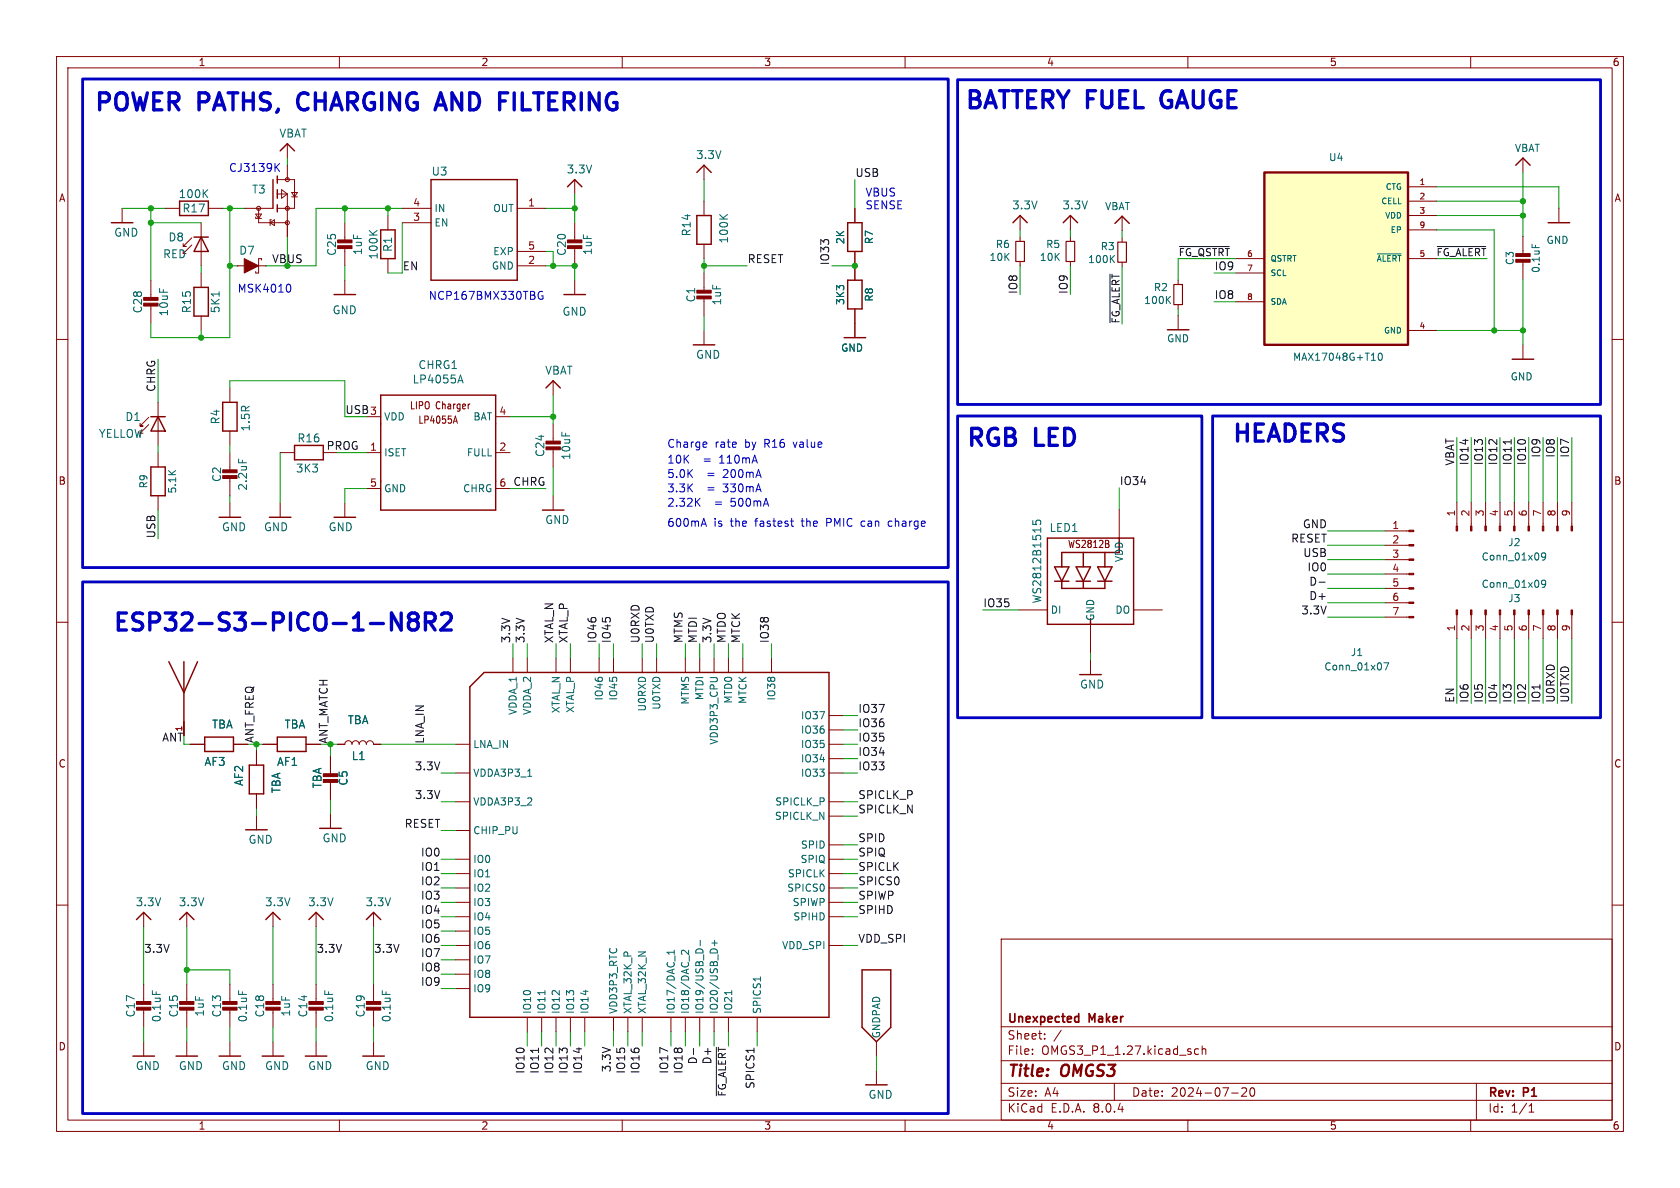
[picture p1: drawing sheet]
<svg xmlns="http://www.w3.org/2000/svg" width="297mm" height="210mm" viewBox="0 0 297 210" stroke-linecap="round" stroke-linejoin="round" font-family="sans-serif">
<g fill="none" stroke="#840000" stroke-width=".18">
<path d="M10 10h277v190h-277zM12 12h273v186h-273zM60 10v2M110 10v2M160 10v2M210 10v2M260 10v2M101.6 39.4v3.3M10 60h2M101.6 43.7v3.3M285 60h2M269.2 61v2.5"/>
<path d="M196 96.2v.5M197.9 90v5.1M10 110h2M180.1 107.8h5.1M192.8 110.4v5M192.8 116.7v2.6M200.4 107.8h5.1M285 110h2M10 160h2M285 160h2M33 161.3v2.5M177 166h108v32h-108z"/>
<path d="M60 198v2M110 198v2M160 198v2M177 194.5h108M177 191.5h108M177 187.5h108M177 181.5h108M182.5 186.3v.1M182.5 185.5v.1M184.7 183.6v.1M184.7 182.8v.1M187.6 182.1l-1.3 2"/>
<path d="M197 191.5v3M210 198v2M211.9 185.5l-.4-.1-.3 .3v.4l.1 .2h.6M212.5 185.5l.2-.1 .4 .1 .1 .9M212.5 184.9v1.5M217.7 193.2h1.2M219.5 192.4l.6-.1 .2 .1 .1 .3-.9 1.1h.9M221.2 192.4l.1-.1a.81 .81 0 0 1 .6 .6 .81 .81 0 0 1-.3 .8l-.1 .1a.81 .81 0 0 1-.6-.6 .81 .81 0 0 1 .3-.8zM260 198v2M261 191.5v6.5M270.3 196.6h.9M270.3 195.5l.4-.4v1.5"/>
</g>
<path d="M190.3 179.7l.4 .1M190.7 179.2v1.5M190.7 180.6l-.4 .1" fill="none" stroke="#840000" stroke-width=".3"/>
<g fill="none" stroke="#840000" stroke-width=".25">
<path d="M267.3 63.5h3.8M185.2 95.1h15.2v15.3h-15.2zM191.5 97.7v2.5M195.3 97.7v2.5M197.9 95.1v2.6h-10.2v2.5M186.4 102.7h2.6M186.4 100.2h2.6l-1.3 2.5zM187.7 102.7v1.3h7.6v-1.3M190.2 102.7h2.6M190.2 100.2h2.6l-1.3 2.5zM190.9 119.3h3.8M191.5 102.7v1.3"/>
<path d="M194.1 102.7h2.5M194.1 100.2h2.5l-1.3 2.5zM31.7 162.6l1.3-1.3 1.3 1.3"/>
</g>
<path d="M182.6 92v.7l.7 .1-.2-.2 .1-.5 .2-.1h.5l.1 .2-.1 .6" fill="none" stroke="#006464" stroke-width=".18"/>
<g fill="#840000" stroke="#840000" stroke-width=".18">
<path d="M100.3 43.4h2.6v.5h-2.6z"/>
<path d="M100.3 42.4h2.6v.5h-2.6z"/>
</g>
<path d="M223.5 30.5h25.4v30.5h-25.4z" fill="#ffffc2"/>
<path d="M223.5 30.5h25.4v30.5h-25.4z" fill="none" stroke="#840000" stroke-width=".41"/>
<g fill="none" stroke="#840000" stroke-width=".18">
<path d="M21.6 36.8v2.6M29.2 36.8h2.5M35.6 39.4v7.6M36.8 36.8h2.6M43.2 36.8h5.1M45.2 38.4v.2h1M45.2 37.8h1l-.5 .8zM45.7 36.8v2.6h5.1M47.8 39.4l.7-.5v1zM48 38.9h-.2v1M49 31.8h3.1v5h-3.1M49 34.3h1.8"/>
<path d="M49.8 33.5l1 .8-1 .8zM50.8 25.4v2.5M50.8 29.2v2.6M50.8 34.3v7.6M51.6 34h1l-.5 .8zM51.6 34.8h1M61 39.4v3.3M68.6 38.1v2.5M71.1 36.8h5.1M71.1 39.4h5.1M91.4 36.8h5.1M101.6 31.8v2.5"/>
<path d="M124.5 29.2v2.6M124.5 35.6v2.5M151.1 36.8v2.6M180.3 38.1v2.5M189.2 38.1v2.5M198.4 38.2v2.6M248.9 33h5.1M248.9 35.6h5.1M248.9 38.1h5.1M269.2 27.9v2.6M275.6 36.8v2.6M26.7 49.5v3.3"/>
<path d="M26.7 53.8v3.4M33.9 43.3l-1.5 1.5h.5M33.9 42l-1.5 1.6h.5h-.5v-.5M35.6 48.3v2.5M35.6 55.9v2.5M41.9 47h.1M41.9 47h1.3M45.7 47h1.3M46.2 46v-.3h-.5v2.6h-.5v-.3M47 47h.1M61 43.7v3.3M61 49.5v2.6"/>
<path d="M68.6 45.7v2.6M91.4 47h5.1M91.4 44.5h5.1M101.6 49.5v2.6M124.5 43.2v2.5M124.5 48.3v3.3M124.5 52.6v3.3M124.5 58.4v2.6M151.1 44.5v5M151.1 54.6v5.1M180.3 41.9v.8M180.3 46.2v.8"/>
<path d="M189.2 41.9v.8M189.2 46.2v.8M198.4 42v.8M208.3 49.5v.8M208.3 53.8v.8M208.3 55.8v2.5M218.4 45.7h5.1M218.4 48.3h5.1M218.4 53.3h5.1M248.9 58.4h5.1M248.9 45.7h5.1M248.9 40.6h5.1"/>
<path d="M269.2 41.8v3.3M269.2 46.1v3.3M26.3 75.1l-1.5 1.5h.5M26.3 73.8l-1.5 1.5h.5h-.5v-.5M27.9 71.1v7.6M40.6 68.6v2.5M40.6 76.2v2.5M64.8 73.7h2.5M80.2 74.5h.6M80.5 73.5l.4 1.3M87.6 73.7h2.6M97.8 67.3v2.6"/>
<path d="M97.8 74.9v3.3M97.8 79.2v3.4M27.9 80v2.6M27.9 87.6v2.6M40.6 80v3.3M40.6 84.3v3.3M40.6 88.9v2.5M49.5 88.9v2.5M49.5 80h2.6M61 88.9v2.5M64.8 80h2.5M64.8 86.4h2.5"/>
<path d="M87.6 80h2.6M87.6 86.4h2.6M97.8 87.6v2.6M244.9 98.9h4.2M244.9 96.4h4.2M244.9 93.9h4.2M257.6 88.8v4.2M260.1 88.8v4.2M262.6 88.8v4.2M265.2 88.8v4.2M267.7 88.8v4.2M270.3 88.8v4.2"/>
<path d="M272.8 88.8v4.2M275.3 88.8v4.2M277.9 88.8v4.2M90.7 116.3v2.6M93.2 116.3v2.6M98.3 116.3v2.6M100.8 116.3v2.6M105.9 116.3v2.6M108.5 116.3v2.6M113.5 116.3v2.6M116.1 116.3v2.6M121.2 116.3v2.6"/>
<path d="M123.7 116.3v2.6M126.2 116.3v2.6M128.8 116.3v2.6M131.3 116.3v2.6M136.4 116.3v2.6M244.9 109.1h4.2M244.9 106.6h4.2M244.9 104h4.2M244.9 101.5h4.2M257.6 108.7v4.2M260.1 108.7v4.2M262.6 108.7v4.2"/>
<path d="M265.2 108.7v4.2M267.7 108.7v4.2M270.3 108.7v4.2M272.8 108.7v4.2M275.3 108.7v4.2M277.9 108.7v4.2M32.5 127.5v2.5M33.7 131.6h2.5M41.3 131.6h2.5M45.3 132.7v2.6M46.5 131.6h2.5M54.1 131.6h2.5"/>
<path d="M58.4 133.7v3.3M58.4 138v3.4M59.7 131.6h1.3a.64 .64 0 0 1 .6-.7 .64 .64 0 0 1 .6 .7 .64 .64 0 0 1 .7-.7 .64 .64 0 0 1 .6 .7 .64 .64 0 0 1 .6-.7 .64 .64 0 0 1 .7 .7 .64 .64 0 0 1 .6-.7 .64 .64 0 0 1 .6 .7h1.3M80.5 131.6h2.6M80.5 136.7h2.6M146.6 131.6h2.5M146.6 136.7h2.5M146.6 134.1h2.5M146.6 129h2.5M146.6 126.5h2.5M45.3 140.3v2.6M45.3 144.1v2.6"/>
<path d="M58.4 143.9v2.5M80.5 141.7h2.6M80.5 159.5h2.6M80.5 157h2.6M80.5 154.4h2.6M80.5 151.9h2.6M80.5 146.8h2.6M146.6 141.7h2.5M146.6 159.5h2.5M146.6 157h2.5M146.6 154.4h2.5M146.6 151.9h2.5"/>
<path d="M146.6 149.4h2.5M146.6 144.3h2.5M25.4 161.3v2.5M25.4 174v3.3M25.4 178.3v3.3M33 174v3.3M33 178.3v3.3M40.6 174v3.3M40.6 178.3v3.3M48.3 161.3v2.5M48.3 174v3.3M48.3 178.3v3.3"/>
<path d="M55.9 161.3v2.5M55.9 174v3.3M55.9 178.3v3.3M66 161.3v2.5M66 174v3.3M66 178.3v3.3M80.5 164.6h2.6M80.5 167.1h2.6M80.5 169.7h2.6M80.5 172.2h2.6M80.5 174.8h2.6M80.5 162.1h2.6"/>
<path d="M93.2 179.8v2.6M95.8 179.8v2.6M98.3 179.8v2.6M100.8 179.8v2.6M103.4 179.8v2.6M108.5 179.8v2.6M111 179.8v2.6M113.5 179.8v2.6M118.6 179.8v2.6M121.2 179.8v2.6M123.7 179.8v2.6M126.2 179.8v2.6"/>
<path d="M128.8 179.8v2.6M133.9 179.8v2.6M146.6 167.1h2.5M146.6 162.1h2.5M25.4 184.2v2.5M33 184.2v2.5M40.6 184.2v2.5M48.3 184.2v2.5M55.9 184.2v2.5M66 184.2v2.5M154.9 184.2v2.5M154.9 189.2v2.6"/>
<circle cx="45.7" cy="36.8" r=".36"/>
<circle cx="50.8" cy="36.8" r=".36"/>
<circle cx="50.8" cy="31.8" r=".36"/>
<circle cx="50.8" cy="39.4" r=".36"/>
</g>
<g fill="none" stroke="#006464" stroke-width=".18">
<path d="M38.7 51.6v.8M197 45.2l-.7 .7M206.4 52.9l.5 .8M206.9 52.4l-.7 .7M243.5 44.9h4.2M270.9 43.2v.6M81.1 67.3h.6M81.4 66.3l.5 1.4M243.8 62.5l.1-.1a.68 .68 0 0 1 .5 .7 .68 .68 0 0 1-.5 .6l-.1-.1-.2-.4zM42.2 81.1v.7M273.3 98.3l-.3 .2h-.4l-.1-.2 .1-.5 .4-.1 .2 .2a.84 .84 0 0 1-.3 1.1h-.3M244.7 117.2h.8l-.5 1.2"/>
<path d="M273.3 103.1l-.3 .2h-.4l-.1-.2 .1-.5h.4l.2 .1a.84 .84 0 0 1-.3 1.1h-.3M93.3 137.2h.7M26.9 175.1v.7M42.2 175.1v.7M57.4 175.1v.7M67.6 175.1v.7M96.3 175.1v.7M119.2 168v.7M119.2 168.3h-1.3l.4 .4M119.3 168.9v1M121.7 168v.8l-.9-.8-.3 .2 .1 .5M123.1 168l.5-.3 .6 .3"/>
<path d="M123.8 166.2v1M125.8 166.7h1M126.3 166.2v1M129.4 175.1v.7M134.4 172.7v.7"/>
</g>
<g fill="none" stroke="#840000" stroke-width=".25">
<path d="M19.7 39.4h3.8M31.7 35.6h5.1v2.5h-5.1zM48.3 31.8v5M49 31.1v1.3M49 33.5v1.6M49 36.2v1.3M49.5 26.7l1.3-1.3 1.3 1.3M76.2 31.8h15.2v17.7h-15.2zM100.3 33l1.3-1.2 1.3 1.2M123.2 38.1h2.5v5.1h-2.5zM123.2 30.5l1.3-1.3 1.2 1.3M149.9 39.4h2.5v5.1h-2.5z"/>
<path d="M179.1 39.4l1.2-1.3 1.3 1.3M188 39.4l1.2-1.3 1.3 1.3M197.1 39.5l1.3-1.3 1.2 1.3M268 29.2l1.2-1.3 1.3 1.3M273.7 39.4h3.8M34.3 50.8h2.5v5.1h-2.5zM34.3 41.9h2.5M35.6 41.9l1.2 2.6h-2.5zM59.1 52.1h3.8M67.3 40.6h2.5v5.1h-2.5zM99.7 52.1h3.8M149.2 59.7h3.8"/>
<path d="M149.9 49.5h2.5v5.1h-2.5zM206.4 58.3h3.8M26.7 73.7h2.5M27.9 73.7l1.3 2.5h-2.5zM39.4 71.1h2.5v5.1h-2.5zM52.1 78.7h5v2.6h-5zM67.3 69.9h20.3v20.3h-20.3zM96.5 68.6l1.3-1.3 1.3 1.3M122.6 61h3.8M26.7 82.6h2.5v5h-2.5zM38.7 91.4h3.8M47.6 91.4h3.8"/>
<path d="M59.1 91.4h3.8M95.9 90.2h3.8M29.8 117l2.7 5.4 2.4-5.4M32.5 117v13M36.2 130.3h5.1v2.5h-5.1zM44.1 135.3h2.5v5h-2.5zM49 130.3h5.1v2.5h-5.1zM83.1 121.4l2.5-2.5h61v60.9h-63.5zM43.4 146.7h3.8M56.5 146.4h3.8M24.1 162.6l1.3-1.3 1.3 1.3M47 162.6l1.3-1.3 1.2 1.3"/>
<path d="M54.6 162.6l1.3-1.3 1.2 1.3M64.8 162.6l1.2-1.3 1.3 1.3M152.4 171.5h5.1v10.1l-2.6 2.6-2.5-2.6zM23.5 186.7h3.8M31.1 186.7h3.8M38.7 186.7h3.8M46.4 186.7h3.8M54 186.7h3.8M64.1 186.7h3.8M153 191.8h3.8"/>
</g>
<path d="M179.6 42.7h1.5v3.5h-1.5zM188.5 42.7h1.5v3.5h-1.5zM197.6 42.8h1.5v3.6h-1.5zM207.5 50.3h1.5v3.5h-1.5z" fill="none" stroke="#840000" stroke-width=".2"/>
<g fill="#840000" stroke="#840000" stroke-width=".18">
<path d="M59.7 43.4h2.5v.5h-2.5z"/>
<path d="M59.7 42.4h2.5v.5h-2.5z"/>
<path d="M268 45.8h2.5v.6h-2.5z"/>
<path d="M268 44.8h2.5v.5h-2.5z"/>
<path d="M249.1 109h.8v.2h-.8z"/>
<path d="M249.1 106.4h.8v.3h-.8z"/>
<path d="M249.1 103.9h.8v.2h-.8z"/>
<path d="M249.1 101.3h.8v.3h-.8z"/>
<path d="M249.1 98.8h.8v.3h-.8z"/>
<path d="M249.1 96.3h.8v.2h-.8z"/>
<path d="M249.1 93.7h.8v.3h-.8z"/>
<path d="M277.7 93h.3v.9h-.3z"/>
<path d="M275.2 93h.3v.9h-.3z"/>
<path d="M272.7 93h.2v.9h-.2z"/>
<path d="M270.1 93h.3v.9h-.3z"/>
<path d="M267.6 93h.2v.9h-.2z"/>
<path d="M265 93h.3v.9h-.3z"/>
<path d="M262.5 93h.3v.9h-.3z"/>
<path d="M260 93h.2v.9h-.2z"/>
<path d="M257.4 93h.3v.9h-.3z"/>
<path d="M277.7 107.8h.3v.9h-.3z"/>
<path d="M275.2 107.8h.3v.9h-.3z"/>
<path d="M272.7 107.8h.2v.9h-.2z"/>
<path d="M270.1 107.8h.3v.9h-.3z"/>
<path d="M267.6 107.8h.2v.9h-.2z"/>
<path d="M265 107.8h.3v.9h-.3z"/>
<path d="M262.5 107.8h.3v.9h-.3z"/>
<path d="M260 107.8h.2v.9h-.2z"/>
<path d="M257.4 107.8h.3v.9h-.3z"/>
<path d="M57.1 136.8h2.6v.5h-2.6z"/>
<path d="M57.1 137.8h2.6v.5h-2.6z"/>
<path d="M54.6 178.1h2.5v.5h-2.5z"/>
<path d="M54.6 177h2.5v.5h-2.5z"/>
<path d="M47 178.1h2.5v.5h-2.5z"/>
<path d="M47 177h2.5v.5h-2.5z"/>
<path d="M64.8 178.1h2.5v.5h-2.5z"/>
<path d="M64.8 177h2.5v.5h-2.5z"/>
<path d="M39.4 84.1h2.5v.5h-2.5z"/>
<path d="M39.4 83.1h2.5v.5h-2.5z"/>
<path d="M25.4 53.6h2.5v.5h-2.5z"/>
<path d="M25.4 52.6h2.5v.5h-2.5z"/>
<path d="M31.7 178.1h2.6v.5h-2.6z"/>
<path d="M31.7 177h2.6v.5h-2.6z"/>
<path d="M43.2 45.7l2.5 1.3-2.5 1.3z"/>
<path d="M24.1 178.1h2.6v.5h-2.6z"/>
<path d="M24.1 177h2.6v.5h-2.6z"/>
<path d="M39.4 178.1h2.5v.5h-2.5z"/>
<path d="M39.4 177h2.5v.5h-2.5z"/>
<path d="M96.5 79h2.6v.5h-2.6z"/>
<path d="M96.5 78h2.6v.5h-2.6z"/>
<path d="M123.2 52.3h2.5v.5h-2.5z"/>
<path d="M123.2 51.3h2.5v.5h-2.5z"/>
</g>
<path d="M196.2 48.5v8.5M208.5 43.6h8.8M254.1 43.6h8.6M267.2 77.7v.8M233.2 102.9h1.1M95.2 185.3v.8M122.6 185.3v1.1M126.6 185.1v8.6M133.3 185.3v.8" fill="none" stroke="#0f0f0f" stroke-width=".18"/>
<path d="M52.9 16.8a2.08 2.08 0 0 0 0 2.2M77.2 18.6h1.4M77.9 16.4l1 3M205.5 16.5a2.08 2.08 0 0 0 0 2.1M70.9 108.4v3l-1.7-3v3M72.8 109.7a.65 .65 0 0 1-.6-.7 .65 .65 0 0 1 .6-.6h.5a.65 .65 0 0 1 .6 .6 .65 .65 0 0 1-.6 .7M72.8 109.7l-.5 .2-.1 .3v.6l.1 .3 .5 .3h.5l.3-.2 .3-.4v-.6l-.1-.3-.5-.2M72.8 109.7h.5M75.2 109.9h1.1a.81 .81 0 0 0 .6-.7 .81 .81 0 0 0-.6-.8h-1.1v3M75.9 109.9l1 1.5M78.1 108.7l.4-.3h.7a.81 .81 0 0 1 .4 1.3l-1.7 1.7h1.9" fill="none" stroke="#0000c2" stroke-width=".6"/>
<g fill="none" stroke="#0000c2" stroke-width=".18">
<path d="M48.8 29.5l.6 .8M49.4 28.9l-.8 .8M51.1 50.2a.88 .88 0 0 1 0 1.4M95.9 51.6a.65 .65 0 0 0-.8 .6 .65 .65 0 0 0 .8 .6l.1-.5h-.3M124.8 78.1l.2 .4-.7 .1M124.9 79l-.1 .1M123.2 88.7l.6 .8M123.8 88.1l-.8 .8M124.1 92.6h.7M124.4 91.6l.5 1.4M139.8 92.1h.5M140 93h.3"/>
<path d="M152.4 92.2l-.2 .2 .2 .6M157.6 92.1h-.3l-.3 .3 .1 .5 .5 .1"/>
</g>
<path d="M14.6 14h153v86.3h-153zM169.3 14.1h113.7v57.4h-113.7zM169.3 73.5h43.2v53.4h-43.2zM214.4 73.5h68.6v53.4h-68.6zM14.6 102.9h153v94h-153z" fill="none" stroke="#0000c2" stroke-width=".5"/>
<g fill="none" stroke="#009600" stroke-width=".18">
<path d="M21.6 36.8h7.6M26.7 36.8v12.7M26.7 39.4h8.9M39.4 36.8h3.8M40.6 36.8v22.9h-13.9v-2.5M50.8 27.9v1.3M61 36.8v2.6M68.6 36.8v1.3M71.1 36.8h-15.2v10.2h-8.9M71.1 39.4v8.9h-2.5M96.5 36.8h5.1M101.6 34.3v5.1"/>
<path d="M124.5 31.8v3.8M151.1 31.8v5M254 33h21.6v3.8M254 35.6h15.2M254 38.1h15.2M269.2 30.5v11.3M35.6 47v1.3M35.6 58.4v1.3M40.6 47h1.3M50.8 41.9v5.1M61 47v2.5M96.5 47h5.1v2.5"/>
<path d="M96.5 44.5h1.3v2.5M124.5 47h7.6M124.5 45.7v2.6M124.5 55.9v2.5M147.1 47h4M180.3 40.6v1.3M180.3 47v5.1M189.2 40.6v1.3M189.2 47v5.1M198.4 40.8v1.2M198.4 47.1v10.2M208.3 54.6v1.2"/>
<path d="M214.6 53.3h3.8M214.6 48.3h3.8M218.4 45.7h-10.1v3.8M254 45.7h8.9M254 40.6h10.2v17.8M254 58.4h15.2M269.2 49.4v11.6M27.9 63.5v7.6M27.9 78.7v1.3M40.6 68.6v-1.3h20.4v6.4h3.8M40.6 78.7v1.3M90.2 73.7h7.6"/>
<path d="M97.8 69.9v5M257.6 77.3v11.5M260.1 77.3v11.5M262.6 77.3v11.5M265.2 77.3v11.5M267.7 77.3v11.5M270.3 77.3v11.5M272.8 77.3v11.5M275.3 77.3v11.5M277.9 77.3v11.5M27.9 90.2v5.1M40.6 87.6v1.3"/>
<path d="M49.5 80v8.9M59.7 80h5.1M64.8 86.4h-3.8v2.5M90.2 86.4h6.3M97.8 82.6v5M197.9 86.2v3.8M234.7 96.4h10.2M234.7 98.9h10.2M234.7 93.9h10.2M90.7 113.8v2.5M93.2 113.8v2.5M98.3 113.8v2.5"/>
<path d="M100.8 113.8v2.5M105.9 113.8v2.5M108.5 113.8v2.5M113.5 113.8v2.5M116.1 113.8v2.5M121.2 113.8v2.5M123.7 113.8v2.5M126.2 113.8v2.5M128.8 113.8v2.5M131.3 113.8v2.5M136.4 113.8v2.5M173.7 107.8h6.4"/>
<path d="M192.8 115.4v1.3M234.7 104h10.2M234.7 101.5h10.2M234.7 106.6h10.2M234.7 109.1h10.2M257.6 112.9v11.4M260.1 112.9v11.4M262.6 112.9v11.4M265.2 112.9v11.4M267.7 112.9v11.4M270.3 112.9v11.4M272.8 112.9v11.4"/>
<path d="M275.3 112.9v11.4M277.9 112.9v11.4M32.5 131.6h1.2M46.5 131.6h-1.2v1.1M59.7 131.6h-1.3v2.1M67.3 131.6h13.2M78 136.7h2.5M149.1 129h2.5M149.1 134.1h2.5M149.1 126.5h2.5M149.1 136.7h2.5M149.1 131.6h2.5"/>
<path d="M45.3 142.9v1.2M58.4 141.4v2.5M78 141.7h2.5M78 157h2.5M78 154.4h2.5M78 151.9h2.5M78 159.5h2.5M78 146.8h2.5M149.1 144.3h2.5M149.1 141.7h2.5M149.1 149.4h2.5M149.1 157h2.5"/>
<path d="M149.1 154.4h2.5M149.1 151.9h2.5M149.1 159.5h2.5M25.4 163.8v10.2M33 163.8v10.2M33 171.5h7.6v2.5M48.3 163.8v10.2M55.9 163.8v10.2M66 163.8v10.2M78 162.1h2.5M78 167.1h2.5M78 169.7h2.5"/>
<path d="M78 172.2h2.5M78 174.8h2.5M78 164.6h2.5M149.1 162.1h2.5M149.1 167.1h2.5M25.4 181.6v2.6M33 181.6v2.6M40.6 181.6v2.6M48.3 181.6v2.6M55.9 181.6v2.6M66 181.6v2.6M93.2 182.4v2.5"/>
<path d="M95.8 182.4v2.5M98.3 182.4v2.5M100.8 182.4v2.5M103.4 182.4v2.5M108.5 182.4v2.5M111 182.4v2.5M113.5 182.4v2.5M118.6 182.4v2.5M121.2 182.4v2.5M123.7 182.4v2.5M126.2 182.4v2.5M133.9 182.4v2.5"/>
<path d="M154.9 186.7v2.5"/>
</g>
<g fill="#009600" stroke="#009600" stroke-width=".18">
<circle cx="101.6" cy="47" r=".46"/>
<circle cx="101.6" cy="36.8" r=".46"/>
<circle cx="50.8" cy="47" r=".46"/>
<circle cx="61" cy="36.8" r=".46"/>
<circle cx="68.6" cy="36.8" r=".46"/>
<circle cx="35.6" cy="59.7" r=".46"/>
<circle cx="97.8" cy="47" r=".46"/>
<circle cx="40.6" cy="36.8" r=".46"/>
<circle cx="26.7" cy="39.4" r=".46"/>
<circle cx="26.7" cy="36.8" r=".46"/>
<circle cx="40.6" cy="47" r=".46"/>
<circle cx="97.8" cy="73.7" r=".46"/>
<circle cx="124.5" cy="47" r=".46"/>
<circle cx="151.1" cy="47" r=".46"/>
<circle cx="269.2" cy="35.6" r=".46"/>
<circle cx="269.2" cy="58.4" r=".46"/>
<circle cx="264.2" cy="58.4" r=".46"/>
<circle cx="269.2" cy="38.1" r=".46"/>
<circle cx="33" cy="171.5" r=".46"/>
</g>
<g font-size="4.2" fill="#0000c2">
<text x="16.5" y="19.8">POWER</text>
<text x="35.3" y="19.8">PATHS,</text>
<text x="54.1" y="19.8">CHARGING</text>
<text x="79.8" y="19.8">AND</text>
<text x="92" y="19.8">FILTERING</text>
<text x="170.4" y="19.4">BATTERY FUEL</text>
<text x="206.7" y="19.4">GAUGE</text>
<text x="170.7" y="79.1">RGB</text>
<text x="183.2" y="79.1">LED</text>
<text x="217.7" y="78.4">HEADERS</text>
<text x="19.8" y="111.8">ESP32-S3-PICO-1-N8R2</text>
</g>
<g font-size="2.8" fill="#840000">
<text x="178" y="190.9">Title:</text>
<text x="187.7" y="190.9">OMGS3</text>
</g>
<g font-size="2.1" fill="#840000">
<text x="178" y="184">Sheet:</text>
<text x="178" y="181.2">Unexpected</text>
<text x="192.6" y="181.2">Maker</text>
<text x="178" y="186.7">File:</text>
<text x="184.1" y="186.7">OMGS3_P1_1.27.kicad_sch</text>
<text x="178" y="196.9">KiCad</text>
<text x="178" y="194.1">Size:</text>
<text x="184.7" y="194.1">A4</text>
<text x="185.7" y="196.9">E.D.A.</text>
<text x="193.3" y="196.9">8.0.4</text>
<text x="200" y="194.1">Date:</text>
<text x="207" y="194.1">2024-07-20</text>
<text x="263" y="194.3">Rev:</text>
<text x="263" y="196.9">Id:</text>
<text x="267.1" y="196.9">1/1</text>
<text x="269.4" y="194.3">P1</text>
</g>
<g font-size="1.9" fill="#006464">
<text x="49.3" y="24.5">VBAT</text>
<text x="123" y="28.3">3.3V</text>
<text x="31.5" y="35.2">100K</text>
<text x="44.5" y="34.4">T3</text>
<text x="76.2" y="31.2">U3</text>
<text x="100.1" y="30.9">3.3V</text>
<text x="32.2" y="37.8">R17</text>
<text x="122.3" y="41.9" transform="rotate(-90 122.3 41.9)">R14</text>
<text x="178.8" y="37.2">3.3V</text>
<text x="187.7" y="37.2">3.3V</text>
<text x="20.1" y="42">GND</text>
<text x="28.7" y="45.8">RED</text>
<text x="29.7" y="42.9">D8</text>
<text x="42.2" y="45.2">D7</text>
<text x="59.6" y="45.3" transform="rotate(-90 59.6 45.3)">C25</text>
<text x="64.2" y="45.2" transform="rotate(-90 64.2 45.2)">1uF</text>
<text x="67" y="46" transform="rotate(-90 67 46)">100K</text>
<text x="69.5" y="44.6" transform="rotate(-90 69.5 44.6)">R1</text>
<text x="100.2" y="45.3" transform="rotate(-90 100.2 45.3)">C20</text>
<text x="104.8" y="45.2" transform="rotate(-90 104.8 45.2)">1uF</text>
<text x="128.9" y="43.1" transform="rotate(-90 128.9 43.1)">100K</text>
<text x="123.1" y="53.5" transform="rotate(-90 123.1 53.5)">C1</text>
<text x="25.3" y="55.5" transform="rotate(-90 25.3 55.5)">C28</text>
<text x="29.9" y="56" transform="rotate(-90 29.9 56)">10uF</text>
<text x="33.9" y="55.5" transform="rotate(-90 33.9 55.5)">R15</text>
<text x="39" y="55.5" transform="rotate(-90 39 55.5)">5K1</text>
<text x="58.7" y="55.8">GND</text>
<text x="99.3" y="56">GND</text>
<text x="127.7" y="54.1" transform="rotate(-90 127.7 54.1)">1uF</text>
<text x="73.9" y="65.4">CHRG1</text>
<text x="123" y="63.6">GND</text>
<text x="72.8" y="68">LP4055A</text>
<text x="96.3" y="66.4">VBAT</text>
<text x="17.4" y="77.6">YELLOW</text>
<text x="22.1" y="74.6">D1</text>
<text x="39" y="75.1" transform="rotate(-90 39 75.1)">R4</text>
<text x="44.4" y="76.4" transform="rotate(-90 44.4 76.4)">1.5R</text>
<text x="52.2" y="83.7">3K3</text>
<text x="52.5" y="78.4">R16</text>
<text x="96.4" y="80.9" transform="rotate(-90 96.4 80.9)">C24</text>
<text x="101" y="81.4" transform="rotate(-90 101 81.4)">10uF</text>
<text x="39.3" y="85.3" transform="rotate(-90 39.3 85.3)">C2</text>
<text x="43.9" y="86.8" transform="rotate(-90 43.9 86.8)">2.2uF</text>
<text x="39.1" y="94.1">GND</text>
<text x="46.6" y="94.1">GND</text>
<text x="58" y="94.1">GND</text>
<text x="96.3" y="92.8">GND</text>
<text x="185.5" y="94.2">LED1</text>
<text x="184.3" y="106.8" transform="rotate(-90 184.3 106.8)">WS2812B1515</text>
<text x="190.8" y="121.9">GND</text>
<text x="37.4" y="129">TBA</text>
<text x="50.2" y="129">TBA</text>
<text x="61.4" y="128.2">TBA</text>
<text x="36.1" y="135.6">AF3</text>
<text x="48.9" y="135.6">AF1</text>
<text x="62.1" y="134.6">L1</text>
<text x="43.2" y="139" transform="rotate(-90 43.2 139)">AF2</text>
<text x="49.8" y="140.3" transform="rotate(-90 49.8 140.3)">TBA</text>
<text x="57" y="139.4" transform="rotate(-90 57 139.4)">TBA</text>
<text x="61.6" y="139" transform="rotate(-90 61.6 139)">C5</text>
<text x="43.8" y="149.4">GND</text>
<text x="56.9" y="149.1">GND</text>
<text x="23.9" y="160.4">3.3V</text>
<text x="31.5" y="160.4">3.3V</text>
<text x="46.8" y="160.4">3.3V</text>
<text x="54.4" y="160.4">3.3V</text>
<text x="64.5" y="160.4">3.3V</text>
<text x="24" y="179.9" transform="rotate(-90 24 179.9)">C17</text>
<text x="31.7" y="179.9" transform="rotate(-90 31.7 179.9)">C15</text>
<text x="36.2" y="179.8" transform="rotate(-90 36.2 179.8)">1uF</text>
<text x="39.3" y="179.9" transform="rotate(-90 39.3 179.9)">C13</text>
<text x="46.9" y="179.9" transform="rotate(-90 46.9 179.9)">C18</text>
<text x="51.5" y="179.8" transform="rotate(-90 51.5 179.8)">1uF</text>
<text x="54.5" y="179.9" transform="rotate(-90 54.5 179.9)">C14</text>
<text x="64.7" y="179.9" transform="rotate(-90 64.7 179.9)">C19</text>
<text x="28.6" y="180.8" transform="rotate(-90 28.6 180.8)">0.1uF</text>
<text x="43.9" y="180.8" transform="rotate(-90 43.9 180.8)">0.1uF</text>
<text x="59.1" y="180.8" transform="rotate(-90 59.1 180.8)">0.1uF</text>
<text x="69.3" y="180.8" transform="rotate(-90 69.3 180.8)">0.1uF</text>
<text x="23.9" y="189.4">GND</text>
<text x="31.5" y="189.4">GND</text>
<text x="39.1" y="189.4">GND</text>
<text x="46.8" y="189.4">GND</text>
<text x="54.4" y="189.4">GND</text>
<text x="64.5" y="189.4">GND</text>
<text x="153.4" y="194.4">GND</text>
</g>
<g font-size="1.9" fill="#0000c2">
<text x="40.4" y="30.5">CJ3139K</text>
<text x="152.9" y="34.8">VBUS</text>
<text x="152.9" y="37.1">SENSE</text>
<text x="41.9" y="51.8">MSK4010</text>
<text x="75.7" y="53.1">NCP167BMX330TBG</text>
<text x="117.9" y="82">10K</text>
<text x="117.9" y="79.3">Charge</text>
<text x="124.4" y="82">=</text>
<text x="126.4" y="79.3">rate</text>
<text x="127.4" y="82">110mA</text>
<text x="131.7" y="79.3">by</text>
<text x="135.3" y="79.3">R16</text>
<text x="140.6" y="79.3">value</text>
<text x="117.9" y="84.6">5.0K</text>
<text x="117.9" y="87.1">3.3K</text>
<text x="117.9" y="89.7">2.32K</text>
<text x="125.1" y="84.6">=</text>
<text x="125.1" y="87.1">=</text>
<text x="126.4" y="89.7">=</text>
<text x="128.1" y="84.6">200mA</text>
<text x="128.1" y="87.1">330mA</text>
<text x="129.4" y="89.7">500mA</text>
<text x="117.9" y="93.2">600mA</text>
<text x="126.2" y="93.2">is</text>
<text x="129.2" y="93.2">the</text>
<text x="133.7" y="93.2">fastest</text>
<text x="142.1" y="93.2">the</text>
<text x="146.6" y="93.2">PMIC</text>
<text x="152.9" y="93.2">can</text>
<text x="157.9" y="93.2">charge</text>
</g>
<g font-size="1.9" fill="#0f0f0f">
<text x="151.1" y="31.4">USB</text>
<text x="48" y="46.6">VBUS</text>
<text x="71.1" y="47.9">EN</text>
<text x="132.1" y="46.6">RESET</text>
<text x="146.7" y="47" transform="rotate(-90 146.7 47)">IO33</text>
<text x="214.6" y="47.9">IO9</text>
<text x="180" y="52.1" transform="rotate(-90 180 52.1)">IO8</text>
<text x="188.8" y="52.1" transform="rotate(-90 188.8 52.1)">IO9</text>
<text x="214.6" y="53">IO8</text>
<text x="27.6" y="69.3" transform="rotate(-90 27.6 69.3)">CHRG</text>
<text x="61" y="73.3">USB 3</text>
<text x="57.7" y="79.6">PROG</text>
<text x="257.2" y="82.4" transform="rotate(-90 257.2 82.4)">VBAT</text>
<text x="259.7" y="82.3" transform="rotate(-90 259.7 82.3)">IO14</text>
<text x="262.2" y="82.3" transform="rotate(-90 262.2 82.3)">IO13</text>
<text x="264.8" y="82.3" transform="rotate(-90 264.8 82.3)">IO12</text>
<text x="267.3" y="82.3" transform="rotate(-90 267.3 82.3)">IO11</text>
<text x="269.9" y="82.3" transform="rotate(-90 269.9 82.3)">IO10</text>
<text x="272.4" y="81" transform="rotate(-90 272.4 81)">IO9</text>
<text x="274.9" y="81" transform="rotate(-90 274.9 81)">IO8</text>
<text x="277.5" y="81" transform="rotate(-90 277.5 81)">IO7</text>
<text x="90.7" y="86">CHRG</text>
<text x="197.9" y="85.8">IO34</text>
<text x="27.6" y="95.3" transform="rotate(-90 27.6 95.3)">USB</text>
<text x="230.3" y="93.5">GND</text>
<text x="228.2" y="96">RESET</text>
<text x="230.3" y="98.5">USB</text>
<text x="231.1" y="101.1">IO0</text>
<text x="173.7" y="107.4">IO35</text>
<text x="231.4" y="106.2">D+</text>
<text x="231.4" y="103.6">D-</text>
<text x="90.3" y="113.8" transform="rotate(-90 90.3 113.8)">3.3V</text>
<text x="92.8" y="113.8" transform="rotate(-90 92.8 113.8)">3.3V</text>
<text x="97.9" y="113.8" transform="rotate(-90 97.9 113.8)">XTAL_N</text>
<text x="100.5" y="113.8" transform="rotate(-90 100.5 113.8)">XTAL_P</text>
<text x="105.5" y="113.8" transform="rotate(-90 105.5 113.8)">IO46</text>
<text x="108.1" y="113.8" transform="rotate(-90 108.1 113.8)">IO45</text>
<text x="113.2" y="113.8" transform="rotate(-90 113.2 113.8)">U0RXD</text>
<text x="115.7" y="113.8" transform="rotate(-90 115.7 113.8)">U0TXD</text>
<text x="120.8" y="113.8" transform="rotate(-90 120.8 113.8)">MTMS</text>
<text x="123.3" y="113.8" transform="rotate(-90 123.3 113.8)">MTDI</text>
<text x="125.9" y="113.8" transform="rotate(-90 125.9 113.8)">3.3V</text>
<text x="128.4" y="113.8" transform="rotate(-90 128.4 113.8)">MTDO</text>
<text x="130.9" y="113.8" transform="rotate(-90 130.9 113.8)">MTCK</text>
<text x="136" y="113.8" transform="rotate(-90 136 113.8)">IO38</text>
<text x="230" y="108.7">3.3V</text>
<text x="257.2" y="124.3" transform="rotate(-90 257.2 124.3)">EN</text>
<text x="259.7" y="124.3" transform="rotate(-90 259.7 124.3)">IO6</text>
<text x="262.2" y="124.3" transform="rotate(-90 262.2 124.3)">IO5</text>
<text x="264.8" y="124.3" transform="rotate(-90 264.8 124.3)">IO4</text>
<text x="267.3" y="124.3" transform="rotate(-90 267.3 124.3)">IO3</text>
<text x="269.9" y="124.3" transform="rotate(-90 269.9 124.3)">IO2</text>
<text x="272.4" y="124.3" transform="rotate(-90 272.4 124.3)">IO1</text>
<text x="274.9" y="124.3" transform="rotate(-90 274.9 124.3)">U0RXD</text>
<text x="277.5" y="124.3" transform="rotate(-90 277.5 124.3)">U0TXD</text>
<text x="75.1" y="131.6" transform="rotate(-90 75.1 131.6)">LNA_IN</text>
<text x="151.6" y="128.6">IO36</text>
<text x="151.6" y="126.1">IO37</text>
<text x="151.6" y="131.2">IO35</text>
<text x="73.3" y="136.3">3.3V</text>
<text x="151.6" y="136.3">IO33</text>
<text x="151.6" y="133.7">IO34</text>
<text x="73.3" y="141.3">3.3V</text>
<text x="151.6" y="143.9">SPICLK_N</text>
<text x="151.6" y="141.3">SPICLK_P</text>
<text x="71.5" y="146.4">RESET</text>
<text x="151.6" y="149">SPID</text>
<text x="74.3" y="154">IO1</text>
<text x="74.3" y="151.5">IO0</text>
<text x="151.6" y="154">SPICLK</text>
<text x="151.6" y="151.5">SPIQ</text>
<text x="74.3" y="159.1">IO3</text>
<text x="74.3" y="161.7">IO4</text>
<text x="74.3" y="156.6">IO2</text>
<text x="151.6" y="156.6">SPICS0</text>
<text x="151.6" y="159.1">SPIWP</text>
<text x="151.6" y="161.7">SPIHD</text>
<text x="74.3" y="164.2">IO5</text>
<text x="74.3" y="166.7">IO6</text>
<text x="151.6" y="166.7">VDD_SPI</text>
<text x="25.4" y="168.5">3.3V</text>
<text x="55.9" y="168.5">3.3V</text>
<text x="66" y="168.5">3.3V</text>
<text x="74.3" y="169.3">IO7</text>
<text x="74.3" y="171.8">IO8</text>
<text x="74.3" y="174.4">IO9</text>
<text x="92.8" y="189.9" transform="rotate(-90 92.8 189.9)">IO10</text>
<text x="95.4" y="189.9" transform="rotate(-90 95.4 189.9)">IO11</text>
<text x="97.9" y="189.9" transform="rotate(-90 97.9 189.9)">IO12</text>
<text x="100.5" y="189.9" transform="rotate(-90 100.5 189.9)">IO13</text>
<text x="103" y="189.9" transform="rotate(-90 103 189.9)">IO14</text>
<text x="108.1" y="189.6" transform="rotate(-90 108.1 189.6)">3.3V</text>
<text x="110.6" y="189.9" transform="rotate(-90 110.6 189.9)">IO15</text>
<text x="113.2" y="189.9" transform="rotate(-90 113.2 189.9)">IO16</text>
<text x="118.2" y="189.9" transform="rotate(-90 118.2 189.9)">IO17</text>
<text x="120.8" y="189.9" transform="rotate(-90 120.8 189.9)">IO18</text>
<text x="123.3" y="188.2" transform="rotate(-90 123.3 188.2)">D-</text>
<text x="125.9" y="188.2" transform="rotate(-90 125.9 188.2)">D+</text>
<text x="133.5" y="192.6" transform="rotate(-90 133.5 192.6)">SPICS1</text>
</g>
<g font-size="1.9" fill="#009600">
<text x="28.6" y="131.2">ANT</text>
<text x="45" y="131.4" transform="rotate(-90 45 131.4)">ANT_FREQ</text>
<text x="58" y="131.6" transform="rotate(-90 58 131.6)">ANT_MATCH</text>
</g>
<g font-size="1.8" fill="#840000">
<text x="35" y="11.9">1</text>
<text x="85" y="11.9">2</text>
<text x="135" y="11.9">3</text>
<text x="185" y="11.9">4</text>
<text x="235" y="11.9">5</text>
<text x="285" y="11.9">6</text>
<text x="10.3" y="35.9">A</text>
<text x="285.3" y="35.9">A</text>
<text x="72.4" y="72.6">LIPO Charger</text>
<text x="73.9" y="75.1">LP4055A</text>
<text x="10.3" y="85.9">B</text>
<text x="285.3" y="85.9">B</text>
<text x="188.7" y="97.1">WS2812B</text>
<text x="10.3" y="135.9">C</text>
<text x="285.3" y="135.9">C</text>
<text x="10.3" y="185.9">D</text>
<text x="285.3" y="185.9">D</text>
<text x="35" y="199.9">1</text>
<text x="85" y="199.9">2</text>
<text x="135" y="199.9">3</text>
<text x="185" y="199.9">4</text>
<text x="235" y="199.9">5</text>
<text x="285" y="199.9">6</text>
</g>
<g font-size="1.8" fill="#006464">
<text x="234.8" y="28.7">U4</text>
<text x="267.7" y="27.1">VBAT</text>
<text x="76.7" y="40.2">EN</text>
<text x="76.7" y="37.7">IN</text>
<text x="87.1" y="37.7">OUT</text>
<text x="195.3" y="37.3">VBAT</text>
<text x="86.9" y="47.9">GND</text>
<text x="87.1" y="45.3">EXP</text>
<text x="149.5" y="43.3" transform="rotate(-90 149.5 43.3)">2K</text>
<text x="154.5" y="43.3" transform="rotate(-90 154.5 43.3)">R7</text>
<text x="174.8" y="46.3">10K</text>
<text x="176" y="44">R6</text>
<text x="183.7" y="46.3">10K</text>
<text x="184.8" y="44">R5</text>
<text x="192.3" y="46.7">100K</text>
<text x="194.5" y="44.4">R3</text>
<text x="267.8" y="47" transform="rotate(-90 267.8 47)">C3</text>
<text x="273.3" y="43.3">GND</text>
<text x="154.5" y="53.4" transform="rotate(-90 154.5 53.4)">R8</text>
<text x="202.2" y="53.9">100K</text>
<text x="203.9" y="51.7">R2</text>
<text x="272.4" y="48.3" transform="rotate(-90 272.4 48.3)">0.1uF</text>
<text x="149.5" y="54" transform="rotate(-90 149.5 54)">3K3</text>
<text x="148.6" y="62.4">GND</text>
<text x="206.2" y="60.7">GND</text>
<text x="228.5" y="64">MAX17048G+T10</text>
<text x="267" y="67.4">GND</text>
<text x="67.8" y="74.5">VDD</text>
<text x="83.6" y="74.5">BAT</text>
<text x="67.8" y="80.9">ISET</text>
<text x="82.4" y="80.9">FULL</text>
<text x="26.3" y="86.4" transform="rotate(-90 26.3 86.4)">R9</text>
<text x="31.3" y="87.3" transform="rotate(-90 31.3 87.3)">5.1K</text>
<text x="67.8" y="87.2">GND</text>
<text x="81.8" y="87.2">CHRG</text>
<text x="198.7" y="99.5" transform="rotate(-90 198.7 99.5)">VDD</text>
<text x="261.8" y="99.3">Conn_01x09</text>
<text x="266.5" y="96.7">J2</text>
<text x="261.8" y="104.1">Conn_01x09</text>
<text x="266.5" y="106.7">J3</text>
<text x="185.7" y="108.7">DI</text>
<text x="193.6" y="109.9" transform="rotate(-90 193.6 109.9)">GND</text>
<text x="197.1" y="108.7">DO</text>
<text x="234" y="118.7">Conn_01x07</text>
<text x="238.7" y="116.2">J1</text>
<text x="106.8" y="123.9" transform="rotate(-90 106.8 123.9)">IO46</text>
<text x="109.3" y="123.9" transform="rotate(-90 109.3 123.9)">IO45</text>
<text x="114.4" y="125.9" transform="rotate(-90 114.4 125.9)">U0RXD</text>
<text x="116.9" y="125.6" transform="rotate(-90 116.9 125.6)">U0TXD</text>
<text x="122" y="124.7" transform="rotate(-90 122 124.7)">MTMS</text>
<text x="124.6" y="123.9" transform="rotate(-90 124.6 123.9)">MTDI</text>
<text x="129.6" y="124.5" transform="rotate(-90 129.6 124.5)">MTD0</text>
<text x="132.2" y="124.5" transform="rotate(-90 132.2 124.5)">MTCK</text>
<text x="137.3" y="123.9" transform="rotate(-90 137.3 123.9)">IO38</text>
<text x="91.5" y="126.5" transform="rotate(-90 91.5 126.5)">VDDA_1</text>
<text x="94.1" y="126.5" transform="rotate(-90 94.1 126.5)">VDDA_2</text>
<text x="99.2" y="126.2" transform="rotate(-90 99.2 126.2)">XTAL_N</text>
<text x="101.7" y="126.1" transform="rotate(-90 101.7 126.1)">XTAL_P</text>
<text x="127.1" y="131.7" transform="rotate(-90 127.1 131.7)">VDD3P3_CPU</text>
<text x="141.5" y="129.9">IO36</text>
<text x="141.5" y="127.4">IO37</text>
<text x="83.6" y="132.4">LNA_IN</text>
<text x="83.6" y="137.5">VDDA3P3_1</text>
<text x="141.5" y="137.5">IO33</text>
<text x="141.5" y="135">IO34</text>
<text x="141.5" y="132.4">IO35</text>
<text x="83.6" y="142.6">VDDA3P3_2</text>
<text x="137" y="142.6">SPICLK_P</text>
<text x="83.6" y="147.7">CHIP_PU</text>
<text x="136.9" y="145.1">SPICLK_N</text>
<text x="83.6" y="152.8">IO0</text>
<text x="83.6" y="155.3">IO1</text>
<text x="139.2" y="155.3">SPICLK</text>
<text x="141.4" y="152.8">SPIQ</text>
<text x="141.5" y="150.2">SPID</text>
<text x="83.6" y="157.8">IO2</text>
<text x="83.6" y="160.4">IO3</text>
<text x="139.1" y="157.8">SPICS0</text>
<text x="140" y="160.4">SPIWP</text>
<text x="83.6" y="165.5">IO5</text>
<text x="83.6" y="168">IO6</text>
<text x="83.6" y="162.9">IO4</text>
<text x="138.2" y="168">VDD_SPI</text>
<text x="140.2" y="162.9">SPIHD</text>
<text x="83.6" y="170.5">IO7</text>
<text x="83.6" y="173.1">IO8</text>
<text x="83.6" y="175.6">IO9</text>
<text x="94.1" y="179.3" transform="rotate(-90 94.1 179.3)">IO10</text>
<text x="96.6" y="179.3" transform="rotate(-90 96.6 179.3)">IO11</text>
<text x="99.2" y="179.3" transform="rotate(-90 99.2 179.3)">IO12</text>
<text x="101.7" y="179.3" transform="rotate(-90 101.7 179.3)">IO13</text>
<text x="104.2" y="179.3" transform="rotate(-90 104.2 179.3)">IO14</text>
<text x="109.3" y="179.3" transform="rotate(-90 109.3 179.3)">VDD3P3_RTC</text>
<text x="111.9" y="179.3" transform="rotate(-90 111.9 179.3)">XTAL_32K_P</text>
<text x="114.4" y="179.3" transform="rotate(-90 114.4 179.3)">XTAL_32K_N</text>
<text x="119.5" y="179.3" transform="rotate(-90 119.5 179.3)">IO17/DAC_1</text>
<text x="122" y="179.3" transform="rotate(-90 122 179.3)">IO18/DAC_2</text>
<text x="124.6" y="179.3" transform="rotate(-90 124.6 179.3)">IO19/USB_D-</text>
<text x="127.1" y="179.3" transform="rotate(-90 127.1 179.3)">IO20/USB_D+</text>
<text x="129.6" y="179.3" transform="rotate(-90 129.6 179.3)">IO21</text>
<text x="134.7" y="179.3" transform="rotate(-90 134.7 179.3)">SPICS1</text>
<text x="155.8" y="183.6" transform="rotate(-90 155.8 183.6)">GNDPAD</text>
</g>
<g font-size="1.8" fill="#a90000">
<text x="73" y="39.1">3</text>
<text x="73" y="36.6">4</text>
<text x="93.3" y="36.6">1</text>
<text x="93.3" y="46.7">2</text>
<text x="93.3" y="44.2">5</text>
<text x="88.2" y="73.4">4</text>
<text x="65.3" y="79.8">1</text>
<text x="88.2" y="79.8">2</text>
<text x="65.3" y="86.1">5</text>
<text x="88.2" y="86.1">6</text>
<text x="246.1" y="93.6">1</text>
<text x="257.3" y="91.4" transform="rotate(-90 257.3 91.4)">1</text>
<text x="259.8" y="91.4" transform="rotate(-90 259.8 91.4)">2</text>
<text x="262.4" y="91.4" transform="rotate(-90 262.4 91.4)">3</text>
<text x="264.9" y="91.4" transform="rotate(-90 264.9 91.4)">4</text>
<text x="267.5" y="91.4" transform="rotate(-90 267.5 91.4)">5</text>
<text x="270" y="91.4" transform="rotate(-90 270 91.4)">6</text>
<text x="272.5" y="91.4" transform="rotate(-90 272.5 91.4)">7</text>
<text x="275.1" y="91.4" transform="rotate(-90 275.1 91.4)">8</text>
<text x="277.6" y="91.4" transform="rotate(-90 277.6 91.4)">9</text>
<text x="246.1" y="96.1">2</text>
<text x="246.1" y="98.7">3</text>
<text x="246.1" y="101.2">4</text>
<text x="246.1" y="103.8">5</text>
<text x="246.1" y="106.3">6</text>
<text x="246.1" y="108.8">7</text>
<text x="257.3" y="111.7" transform="rotate(-90 257.3 111.7)">1</text>
<text x="259.8" y="111.7" transform="rotate(-90 259.8 111.7)">2</text>
<text x="262.4" y="111.7" transform="rotate(-90 262.4 111.7)">3</text>
<text x="264.9" y="111.7" transform="rotate(-90 264.9 111.7)">4</text>
<text x="267.5" y="111.7" transform="rotate(-90 267.5 111.7)">5</text>
<text x="270" y="111.7" transform="rotate(-90 270 111.7)">6</text>
<text x="272.5" y="111.7" transform="rotate(-90 272.5 111.7)">7</text>
<text x="275.1" y="111.7" transform="rotate(-90 275.1 111.7)">8</text>
<text x="277.6" y="111.7" transform="rotate(-90 277.6 111.7)">9</text>
</g>
<g font-size="1.8" fill="#0f0f0f">
<text x="208.3" y="45.4">~{FG_QSTRT}</text>
<text x="253.9" y="45.4">~{FG_ALERT}</text>
<text x="198" y="57.3" transform="rotate(-90 198 57.3)">~{FG_ALERT}</text>
</g>
<text font-size="1.8" fill="#009600" x="128.4" y="193.9" transform="rotate(-90 128.4 193.9)">~{FG_ALERT}</text>
<g font-size="1.4" fill="#006464">
<text x="244.8" y="33.8">CTG</text>
<text x="244.1" y="36.3">CELL</text>
<text x="244.7" y="38.8">VDD</text>
<text x="245.7" y="41.4">EP</text>
<text x="224.5" y="46.5">QSTRT</text>
<text x="243.2" y="46.5">~{ALERT}</text>
<text x="224.5" y="49">SCL</text>
<text x="224.5" y="54.1">SDA</text>
<text x="244.6" y="59.2">GND</text>
</g>
<g font-size="1.4" fill="#a90000">
<text x="250.8" y="32.8">1</text>
<text x="250.8" y="35.3">2</text>
<text x="250.8" y="37.8">3</text>
<text x="250.8" y="40.4">9</text>
<text x="220.4" y="45.5">6</text>
<text x="250.8" y="45.5">5</text>
<text x="220.4" y="48">7</text>
<text x="220.4" y="53.1">8</text>
<text x="250.8" y="58.2">4</text>
<text x="32.3" y="129.4" transform="rotate(-90 32.3 129.4)">1</text>
</g>
</svg>
